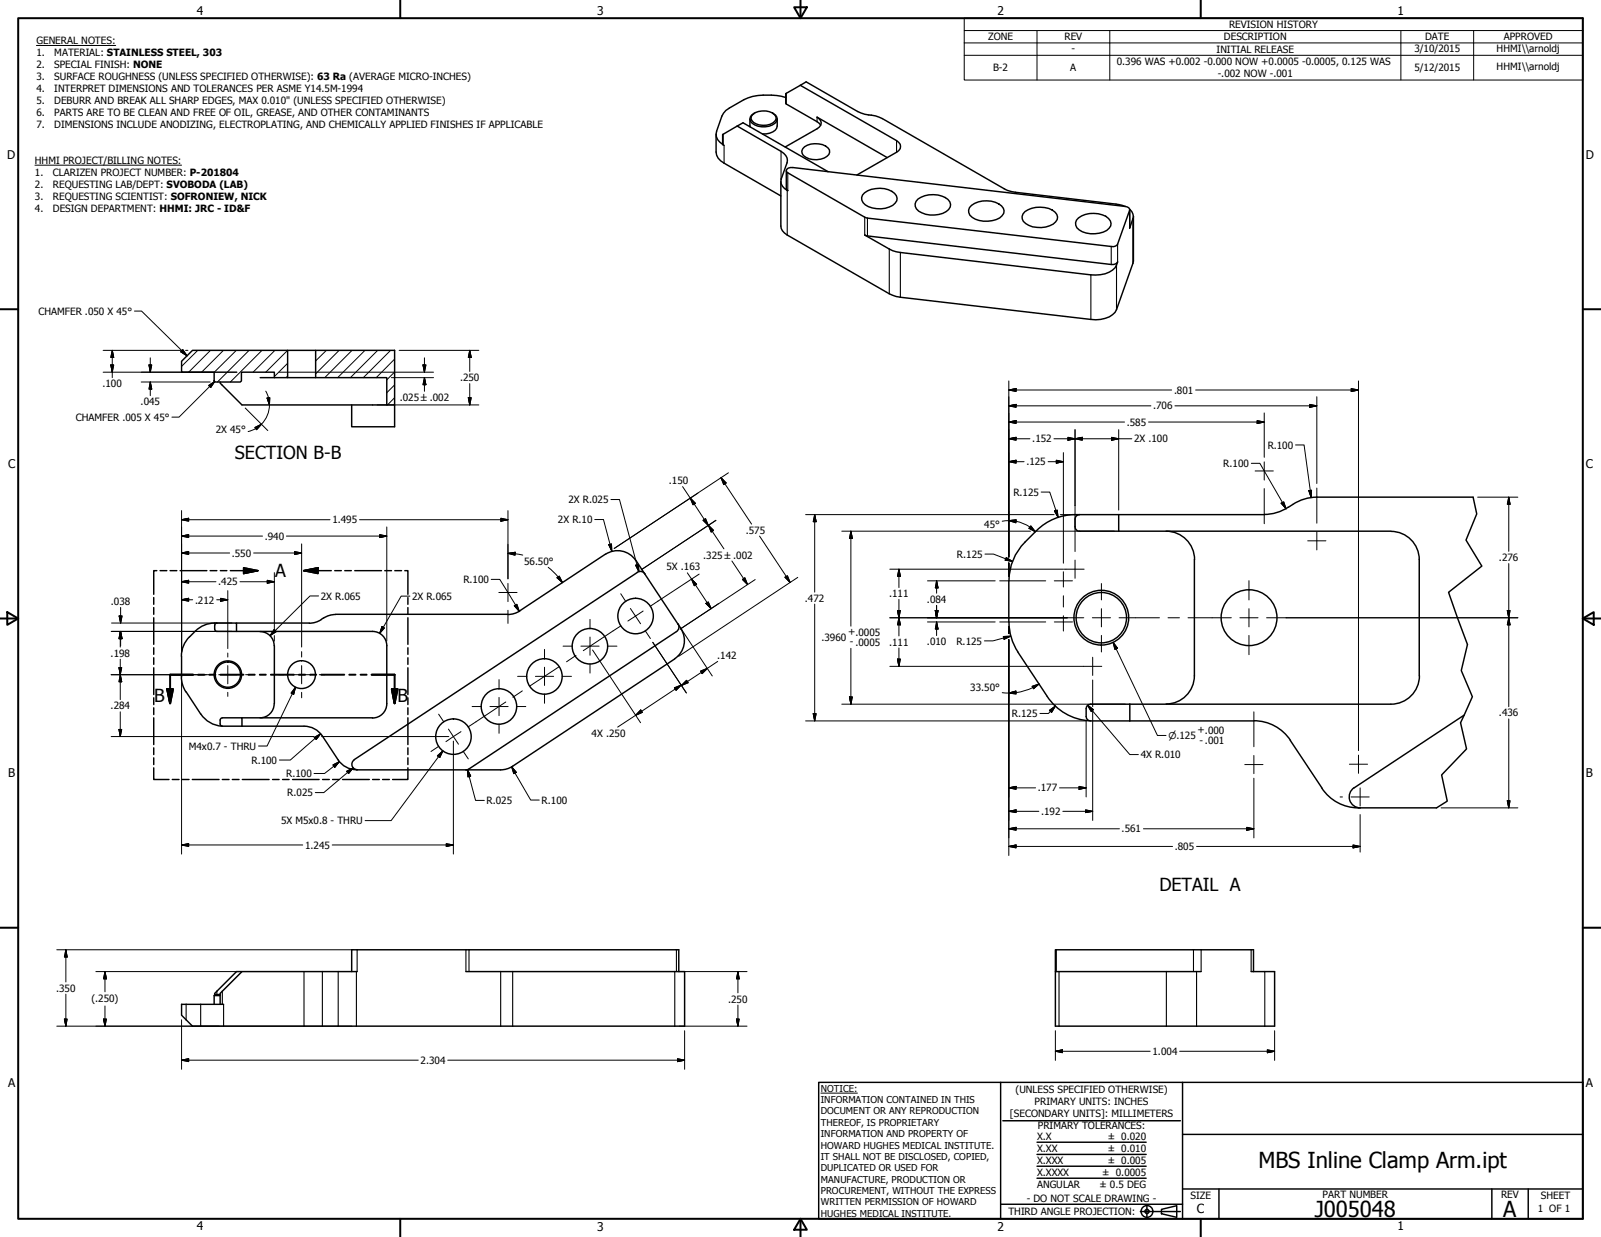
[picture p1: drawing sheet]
<svg xmlns="http://www.w3.org/2000/svg" width="559mm" height="432mm" viewBox="0 0 559 432" stroke-linecap="round" stroke-linejoin="round" font-family="sans-serif">
<!-- layer: Visible (ANSI) -->
<g fill="none" stroke="#000" stroke-width=".51">
<path d="M262.8 39.9a6.3 6.3 0 0 1 7.6 .2 1.68 1.68 0 0 1-.6 2.8 6.1 6.1 0 0 1-7.4-.9l-.3-.7 .2-.7zM263.4 39.4a2.16 2.16 0 0 0-1.6 2.2 2.16 2.16 0 0 0 1.7 2 6.6 6.6 0 0 0 7.5-1.2 2.12 2.12 0 0 0-1.4-3M274.3 34a22.2 22.2 0 0 0-14.6 .8l-6.3 3.7-1.4 2-1.9 5.3a3.9 3.9 0 0 0 2.2 4.7M274.4 36.3l10.8 6.2 1.2 1.2M279.3 29.8l2.1-1.2 17.9 10.3a15 15 0 0 0 6.3 1.5l2.4 1 43.7 25.1 2.7 .6 35.1 4.1 3.2 .9M279.3 29.8l33.6 19.3M279.3 29.8l-4.9 2.8M249.9 53.1a4.6 4.6 0 0 0 2.8 3.9l19.8 11.4M252.4 50.5l.3 .2M257.3 44l2-1.1 29.8 17M257.3 44l15.3 8.8M257.3 44l-4.9 2.9"/>
<path d="M261.7 41.5v2.8M271.3 41.5v2.5a4.3 4.3 0 0 1-5.2 2.7M274.1 51.3l11.1-6.3a2.14 2.14 0 0 0 1.4-2.1 2.14 2.14 0 0 0-1.4-2l24.4 14.1M274.7 56.8l-2 5.7M276.7 58.5l116.1 13.6M280.8 51.2a6.7 6.7 0 0 1 8.7 1.1 2.38 2.38 0 0 1-1.8 2.9 7.2 7.2 0 0 1-7.3-.9 1.93 1.93 0 0 1 .4-3.1zM312.9 53.1l-13.8 8M272.5 78.9a3.9 3.9 0 0 0 2.3 3.1l35.6 20.6 2.4 .9 67.9 8a9.7 9.7 0 0 0 8.5-2.5l6.4-17.9M274.8 66.5h.2M275 60.3l26.8 15.5M301.8 67.3a9 9 0 0 1 10.4 .2 2.47 2.47 0 0 1-.6 4.2 9 9 0 0 1-10.4-1 2.35 2.35 0 0 1 .6-3.4zM302.8 76.1l85.1 9.9"/>
<path d="M320.4 69.5a9.3 9.3 0 0 1 10.5 .2 2.47 2.47 0 0 1-.6 4.2 8.8 8.8 0 0 1-10.5-1 2.45 2.45 0 0 1 .6-3.4zM339.1 71.7a9 9 0 0 1 10.5 .2 2.47 2.47 0 0 1-.7 4.2 9.1 9.1 0 0 1-10.4-1 2.43 2.43 0 0 1 .6-3.4zM357.8 73.9a9.3 9.3 0 0 1 10.4 .1 2.47 2.47 0 0 1-.6 4.2 9.1 9.1 0 0 1-10.4-.9 2.45 2.45 0 0 1 .6-3.4zM376.4 76.1a9 9 0 0 1 10.5 .2 2.47 2.47 0 0 1-.6 4.2 9.1 9.1 0 0 1-10.4-1 2.43 2.43 0 0 1 .5-3.4zM394.3 73.4l-4.2 11.8M394.3 73.1a3.1 3.1 0 0 1 1.1 3.3l-1.1 3.2M301.8 82l8.6 4.9M302.8 82.4l85.1 9.9M314.3 88.1l66.4 7.8M390.1 91.4l-.4 1.1M63.4 126.1l3.8-3.8h33.2v9.5h-4.6v-1.9h-11.5v3.1l-.4 .3h-8.8l-.4-.3v-3.1h-11.3zM76.8 133.3v.4l7.7 7.7h50.5"/>
<path d="M90.8 131.8h5M100.4 131.8h9.8M100.4 122.3h9.8M110.2 122.3h27.5v19.1h-2.7v-9.6h-24.8zM122.7 141.4v7.6h15v-7.6M375.2 179.6h66.1M375.3 179.6a19 19 0 0 0-13.5 5.6l-4.1 4.1M376.7 179.6a1.52 1.52 0 0 0-1.5 1.6v2.7a1.52 1.52 0 0 0 1.5 1.5h108.8M390.5 179.6v5.8M449.6 177.1a15.2 15.2 0 0 1-8.4 2.5M459.6 173.5h54.6M459.6 173.5a16.3 16.3 0 0 0-10 3.6"/>
<path d="M221.9 195.6a7.6 7.6 0 0 0-10.5-2.1l-29.9 19.7M221.9 195.6l14.7 22.2M222.4 199.8l1.5-.3 1.2 .8M222.4 199.8l-98.8 65.4M357.7 189.3a19 19 0 0 0-5.5 13.4M407 185.4a9.9 9.9 0 0 1 9.9 10M416.9 195.3v40.6M485.5 185.5a9.9 9.9 0 0 1 9.9 9.9M495.4 195.3v40.6M75.7 217.5l-.4 .1-.4 .6 .2 1.8 .6 .4h54.3a5 5 0 0 1 5 5v20.2a5 5 0 0 1-5 5h-45.5M75.7 217.5h6.8v2.9M75.7 217.5a9.7 9.7 0 0 0-7.5 2.8"/>
<path d="M82.5 217.5h25.4M112.1 216.3l-1.7 .8-2.5 .5M112.9 215.7l-.8 .5M117.1 214.5l-1.9 .2-2.3 1.1M117.2 214.4h60.1M181.5 213.2l-1.7 .9-2.5 .4M236.6 217.8l1.1 1.6M236.7 217.8l.3 .9a1.91 1.91 0 0 1-.9 1.8l-72.4 47.9-1 .3M237.6 219.4a7.6 7.6 0 0 1-2.1 10.5M352.1 202.8v14.3M352.2 217.1a19 19 0 0 0 3.1 10.5l10.2 15.5a19 19 0 0 0 14.8 8.5M63.3 236.3a9.6 9.6 0 0 0 1.6 5.2l5.1 7.7a9.7 9.7 0 0 0 7.5 4.3"/>
<path d="M63.4 229.1v7.2M68.2 220.3l-2.1 2a9.6 9.6 0 0 0-2.8 6.8M90.8 220.5a4.9 4.9 0 0 1 4.9 4.9l.1 20.2a5 5 0 0 1-5 5M235.5 230l-56.6 37.5-1.7 .8-2.5 .4M416.9 235.9a9.9 9.9 0 0 1-9.9 9.8M495.4 235.9a9.9 9.9 0 0 1-9.9 9.9M84.5 253.5v-2.9h-6.9l-.6 .4-.2 .3 .2 1.8 .6 .4h28.5a7.7 7.7 0 0 1 6.4 3.4l5.5 8.4a7.6 7.6 0 0 0 6.4 3.4M394.3 245.8v5.9M437.7 251.6a15.3 15.3 0 0 1 12.7 6.8M450.3 258.4l11.1 16.8a15.3 15.3 0 0 0 12.7 6.8h27.3M485.5 245.8h-104.9a1.52 1.52 0 0 0-1.5 1.5v2.8a1.52 1.52 0 0 0 1.5 1.6h57M511 249.6l-38.4 25.4"/>
<path d="M123.6 265.2a1.87 1.87 0 0 0-.7 2.1 1.87 1.87 0 0 0 1.8 1.4M124.4 268.7h50.4M472.6 275a3.8 3.8 0 0 0-1.5 4.3 3.8 3.8 0 0 0 3.7 2.7M84.5 339.2l-6.9 6.8M124.7 339.2h-42.2l-6.8 6.8M124.7 331.5h37.9M162.6 339.2h12.2M163.7 331.5h72.4M178.9 339.2h60.1M368.7 331.5h47.9M369.6 339.2h37.5M417.6 339.2h1.6"/>
<path d="M419.2 331.5h17.5M436.7 339.2h8.2M63.4 350.6h14.1M67.2 358.2h171.8M74.7 347.5h2.1M76.8 347.2h-1.7l-.4 .3v3.1M77.6 350.6h.4M368.4 358.2h76.5"/>
<circle cx="221.8" cy="215" r="6.2"/>
<circle cx="384.4" cy="215.6" r="8.8"/>
<circle cx="384.4" cy="215.6" r="9.6"/>
<circle cx="436" cy="215.6" r="9.7"/>
<circle cx="79.5" cy="235.5" r="4.8"/>
<circle cx="79.5" cy="235.5" r="4.4"/>
<circle cx="105.3" cy="235.5" r="4.9"/>
<circle cx="190" cy="236.1" r="6.2"/>
<circle cx="205.9" cy="225.6" r="6.2"/>
<circle cx="158.3" cy="257.1" r="6.2"/>
<circle cx="174.1" cy="246.6" r="6.2"/>
</g>
<!-- layer: Visible Narrow (ANSI) -->
<g fill="none" stroke="#000" stroke-width=".38">
<path d="M274.4 32.6v3.7M252.4 46.9v3.6M252.7 50.7v6.3M272.6 52.8v9.9M285.2 40.9v1.6M312.9 49.1v4M274.8 66.5v15.5M275 60.3v6.2M301.8 75.8v6.2M302.8 76.1v6.3M394.3 73.4v6.2M395.4 76.4v15.5"/>
<path d="M310.4 86.9v15.7M314.3 88.1v15.7M380.7 95.9v15.6M387.9 86v6.3M389.7 92.5v15.6M390.1 85.2v6.2M106.1 339.2v19M112.5 339.2v19M118 339.2v19M124.4 339.2v19M124.7 331.5v7.7M162.6 331.5v7.7"/>
<path d="M163.7 331.5v7.7M174.8 339.2v19M178.9 339.2v19M235.5 339.2v19M236.1 331.5v7.7M368.7 331.5v7.7M369.6 339.2v19M407.1 339.2v19M416.6 331.5v7.7M417.6 339.2v19M419.2 331.5v7.7M436.7 331.5v7.7"/>
<path d="M441.5 339.2v19M65 350.6v5.4M70 350.6v7.6M75.7 346v1.2M77.6 346v4.6M78 350.6v7.6"/>
</g>
<g fill="none" stroke="#000" stroke-width=".51">
<path d="M274.4 32.6l-.1 .1 .1 3.6M249.9 46.9v6.2M252.4 46.9l-.2 .1v3.3l.2 .2M272.6 52.8a3.6 3.6 0 0 1 2.1 4M274.4 59.6v6.2l.6 .7M276.7 58.5a1.59 1.59 0 0 0-2.2 1.4l.5 .4M312.9 49.1a2.18 2.18 0 0 1 1.4 2 2.18 2.18 0 0 1-1.4 2M272.5 63.4v15.5M272.7 62.5a3.3 3.3 0 0 0 2.1 4M301.8 75.8l1 .3M392.8 72.1a1.29 1.29 0 0 1 1.5 1.3M394.3 73.2v6.4"/>
<path d="M395.6 75.5v15.6M301.8 82l1 .4M310.4 86.9l1.1 .6 2.8 .6M389.7 92.5a7.6 7.6 0 0 1-7.2 3.5l-1.8-.1M390.1 91.4a2.08 2.08 0 0 1-2.2 .9M390.1 85.2a1.95 1.95 0 0 1-2.2 .8M124.7 331.5h-2v7.7M162.6 331.5h1.1M174.8 339.2h4.1M236.1 331.5h.8v7.7M239 339.2v19M368.7 331.5h-.3v7.7"/>
<path d="M369.6 339.2h-1.2v19M407.1 339.2h10.5M416.6 331.5h2.6M436.7 331.5h.8v7.7M444.9 339.2v19M63.4 350.6v3.8l3.8 3.8M75.7 346l-.8 .8v.6M77.5 350.6h.1M77.6 346l-.8 .8v3.8"/>
</g>
<!-- layer: Break Line (ANSI) -->
<path d="M514.2 173.5l1.2 5.9-3.7 9.1 5.5 9.1-11.6 9.2 6.6 18.2-2.2 9.1 3.9 9.1-4.1 9.1 2.1 9.1-8.7 9.1 1.9 9.2-3.7 2.3" fill="none" stroke="#000" stroke-width=".51"/>
<!-- layer: Detail Boundary (ANSI) -->
<g fill="none" stroke="#000" stroke-width=".51">
<path d="M54.7 199.2h-1v8.3M55.9 199.2h2.3M59.4 199.2h2.3M62.9 199.2h9.3M73.3 199.2h2.4M76.9 199.2h2.3M80.4 199.2h9.6M85 198.2l5 1-5 1zM106 199.2l5-1v2zM106 199.2h9.6M116.8 199.2h2.3M120.3 199.2h2.3"/>
<path d="M123.8 199.2h9.4M134.3 199.2h2.4M137.8 199.2h2.3M141.3 199.2h1.1v8.3M53.7 208.6v2.3M53.7 212.1v2.3M53.7 215.6v9.3M142.4 208.6v2.3M142.4 212.1v2.3M142.4 215.6v9.3M53.7 226.1v2.3M53.7 229.6v2.3"/>
<path d="M53.7 233.1v9.3M142.4 226.1v2.3M142.4 229.6v2.3M142.4 233.1v9.3M53.7 243.6v2.3M53.7 247.1v2.3M53.7 250.6v9.3M142.4 243.6v2.3M142.4 247.1v2.3M142.4 250.6v9.3M53.7 268v4.1h5.3M53.7 261v2.4"/>
<path d="M53.7 264.5v2.4M60.1 272.1h2.4M63.6 272.1h2.4M67.1 272.1h9.4M77.6 272.1h2.3M81.1 272.1h2.3M84.6 272.1h9.3M95.1 272.1h2.3M98.6 272.1h2.3M102.1 272.1h9.3M112.6 272.1h2.3M116.1 272.1h2.3"/>
<path d="M119.6 272.1h9.3M130 272.1h2.4M133.5 272.1h2.4M142.4 268v4.1h-5.4M142.4 261v2.4M142.4 264.5v2.4"/>
</g>
<path d="M106 199.2l5-1zM106 199.2l5-1v2zM85 200.2l5-1zM85 198.2l5 1-5 1z" fill="#000" stroke="#000" stroke-width=".51"/>
<!-- layer: Section Line (ANSI) -->
<g fill="none" stroke="#000" stroke-width=".7">
<path d="M67.4 235.5h-8v10M69.2 235.5h2.1M73.1 235.5h2.1M77 235.5h8M86.7 235.5h2.2M90.7 235.5h2.1M94.6 235.5h8M104.3 235.5h2.2M108.3 235.5h2.1M112.1 235.5h8M121.9 235.5h2.2M125.9 235.5h2.1"/>
<path d="M129.7 235.5h8v10M58.4 240.5h2l-1 5zM136.8 240.5h1.9l-1 5z"/>
</g>
<path d="M58.4 240.5l1 5zM58.4 240.5h2l-1 5zM136.8 240.5l.9 5zM136.8 240.5h1.9l-1 5z" fill="#000" stroke="#000" stroke-width=".7"/>
<!-- layer: Border (ANSI) -->
<g fill="none" stroke="#000" stroke-width=".7">
<path d="M6.3 6.3h546.1v419.1h-546.1zM139.7 0v6.3M277.2 2.5h4.4l-2.2 3.8zM279.4 0v6.3M419.1 0v6.3M0 107.9h6.3M552.4 107.9h6.4M0 215.9h6.3M2.5 213.7l3.8 2.2-3.8 2.2zM552.4 215.9l3.9-2.2v4.4zM552.4 215.9h6.4M0 323.8h6.3"/>
<path d="M552.4 323.8h6.4M139.7 425.4v6.4M279.4 425.4l2.2 3.9h-4.4zM279.4 425.4v6.4M419.1 425.4v6.4"/>
</g>
<!-- layer: Title (ANSI) -->
<g fill="none" stroke="#000" stroke-width=".51">
<path d="M285.8 377.8h266.6v47.6h-266.6zM349.2 377.8v47.6M412.7 377.8v47.6M350 391.2h62M361.9 398.7h38.1M412.7 396h139.7M361.9 411.3h38.1M361.9 407.1h38.1M361.9 403h38.1M412.7 415h139.7M425.4 415v10.4M520.7 415v10.4"/>
<path d="M533.4 415v10.4M349.2 420.4h63.5M398 422.9h14M400.3 420.6v4.6M405.4 422.1l5.3-1.2v4l-5.3-1.2z"/>
<circle cx="400.3" cy="422.9" r="2.06"/>
<circle cx="400.3" cy="422.9" r=".73"/>
</g>
<path d="M286.5 381.6h12.8" fill="none" stroke="#000" stroke-width=".35"/>
<!-- layer: Hatch (ANSI) -->
<g fill="none" stroke="#000" stroke-width=".35">
<path d="M69 122.3l-5.6 5.6M73.5 122.3l-7.7 7.6M78 122.3l-7.6 7.6M82.5 122.3l-7.8 7.7M86.9 122.3l-11 11M91.4 122.3l-11 11M95.9 122.3l-7.6 7.6M100.4 131.3l-.5 .5M100.4 126.8l-4.6 4.6M100.4 122.3l-7.6 7.6M113.9 122.3l-3.7 3.7M118.4 122.3l-8.2 8.2"/>
<path d="M122.9 122.3l-9.6 9.5M127.4 122.3l-9.5 9.5M131.8 122.3l-9.5 9.5M136.3 122.3l-9.5 9.5M137.7 138.8l-2.4 2.6M137.7 134.4l-2.7 2.7M137.7 129.9l-2.7 2.7M137.7 125.3l-6.4 6.5"/>
</g>
<!-- layer: Symbol (ANSI) -->
<g fill="none" stroke="#000" stroke-width=".35">
<path d="M12.7 15.9h27.7M336.5 10.7v-4.4h215.9v4.4M336.5 15h215.9M336.5 19.3h215.9M361.9 10.7v17.2M387.3 10.7v17.2M488.9 10.7v17.2M514.3 10.7v17.2M552.4 10.7h-215.9v4.3M552.4 10.7v17.2h-215.9v-12.9M12.2 57.7h51.2M46.9 108.6h2.5l15.9 15.6"/>
<path d="M63.8 122l1.5 2.2-2.2-1.4zM72.8 134.6l2.1-1.4-1.4 2.1zM74.9 133.2l-12.4 12.4h-2.5M103.1 239.9l-.6 2.5-.9-.5zM103.1 239.9l-9.9 20.5h-3M152.7 263.8l1.9-1.7-1.1 2.3zM154.6 262.1l-18.1 24.3h-9.1"/>
</g>
<!-- layer: Center Mark (ANSI) -->
<g fill="none" stroke="#000" stroke-width=".35">
<path d="M375.2 176.5v16M438.1 164.4h6.3M441.3 161.2v6.4M441.3 170.6v12.2M459.6 170.4v12.2M372 198.7h6.4M375.2 195.5v6.4M456.4 188.8h6.4M459.6 185.6v6.4M174.1 206.8h6.4M177.3 203.6v6.4M177.3 213v4.6"/>
<path d="M205.9 216.2v3.2M216.7 207.3l1.7 2.6M220 212.4l3.6 5.3M348.9 202.8h16.1M348.9 217.1h16.1M368 202.8h6.3M368 217.1h6.3M384.4 203.7v5.7M384.4 212.5v6.3M435.9 202.7v6.7M435.9 212.5v6.3M71.9 235.5h1.4"/>
<path d="M76.3 235.5h6.4M79.5 228v1.4M79.5 232.3v6.4M85.7 235.5h1.4M97.2 235.5h1.9M102.1 235.5h6.4M105.3 227.5v1.9M105.3 232.3v6.4M111.4 235.5h1.9M174.2 237.2v3.2M180.7 236.1h3.2M186.9 236.1h6.3"/>
<path d="M190.1 226.7v3.2M190.1 232.9v6.4M196.2 236.1h3.3M196.5 225.6h3.3M202.8 225.6h6.3M205.9 222.4v6.3M205.9 231.8v3.1M212.1 225.6h3.2M225.2 220.2l1.8 2.7M378.2 232.6h6.4M381.4 229.4v6.4M384.4 221.8v5.8"/>
<path d="M435.9 221.8v6.7M79.5 241.7v1.4M105.3 241.7v1.9M153.1 249.3l1.8 2.7M156.5 254.5l3.5 5.3M164.8 246.6h3.2M171 246.6h6.4M174.2 243.5v6.3M174.2 252.8v3.2M180.3 246.6h3.2M190.1 242.3v3.2M437.6 248.5v12.2"/>
<path d="M161.7 262.3l1.7 2.6M434.5 266.9h6.3M437.6 263.7v6.4M467.7 278.2h.9M471 266.8h6.3M471.6 278.2h6.3M474.2 263.6v6.3M474.7 275v6.4M474.7 284.4v13"/>
</g>
<!-- layer: Dimension (ANSI) -->
<g fill="none" stroke="#000" stroke-width=".35">
<path d="M36 129.9h46.7M36 122.3h27.8M38.7 127.4h1l-.5 2.5zM39.2 122.3l.5 2.5h-1zM39.2 122.3v9.5M49.3 133.3h24M52 127.4h1l-.5 2.5zM52.5 133.3l.5 2.5h-1zM52.5 124.9v5M52.5 133.3v4.8M64.8 122.3h.8M92.8 136.5l.9 2.3"/>
<path d="M93.2 138.9l1-.1-.2 2.6zM93.7 138.9a9.5 9.5 0 0 1-4.5 10.7M97.3 129.9h54M136.6 131.8h14.7M139.3 122.3h27.8M147.6 127.4h1.1l-.6 2.5zM148.1 131.8l.6 2.5h-1.1zM148.1 124.9v5M148.1 131.8v4.8M163.4 138.8h1.1l-.5 2.6zM164 122.3l.5 2.5h-1.1zM164 122.3v7.4"/>
<path d="M164 133.9v7.5M352.1 136.1l2.5-.5v1.1zM352.1 133v61.4M352.1 136.1h56.8M417.3 136.1h56.9M459.6 138.5v30.3M471.6 135.6l2.6 .5-2.6 .6zM474.2 133v129M85.6 142.4l7.9 7.9M89 149.2l2.2-1.1-1.7 1.9zM89.3 149.6l-2.7 1M131.6 141.4h35.5"/>
<path d="M352.1 153.2l2.5-.5v1zM352.1 147.3l2.5-.5v1zM352.1 141.7l2.5-.5v1zM352.1 153.2h7.4M352.1 147.3h40.4M352.1 141.7h49.6M367.9 153.2h27.1M371.2 158v22.5M372.7 152.7l2.5 .5-2.5 .5zM375.2 153.2l2.6-.5v1zM375.2 150v26.5M388 152.7l2.5 .5-2.5 .5z"/>
<path d="M390.5 150v28.1M400.9 147.3h40.4M410.1 141.7h49.5M438.8 146.8l2.5 .5-2.5 .5zM441.3 144.1v15.5M452.2 155.3h3l2.4 18.4M457.1 141.2l2.5 .5-2.5 .5zM63.4 178.2v49.3M177.3 178.2v23.9M213.2 174.4h3l6.8 25.2M238.3 169.9l8.9 13.5M240.9 173.9l1.8 1.8-.8 .5z"/>
<path d="M251.7 166.8l1.7 1.8-.8 .6zM251.7 166.8l10.6 16.1M254.3 165l-39.9 26.5M281.2 179.6h86.7M284.4 179.6l.5 2.5h-1.1zM284.4 179.6v27.1M352.1 161.2l2.5-.5v1zM352.1 161.2h5.3M363.4 171.8h3l2.9 8.8M365.8 161.2h5.4M368 178.4l1-.3 .3 2.5zM368.7 160.7l2.5 .5-2.5 .5z"/>
<path d="M370.1 179.6h5.1M436.8 161.7h2.9l9.2 15.9M447.2 175.6l.9-.4 .8 2.4zM456.8 171.3l1-.2-.2 2.6zM515.7 173.5h14.1M526.6 173.5l.4 2.5h-.9zM526.6 173.5v19M63.4 187.1l2.4-.5v1zM63.4 193l2.4-.5v1zM63.4 181.4l2.4-.5v1zM63.4 187.1h28.2M63.4 193h16.7"/>
<path d="M63.4 181.4h51.8M88.5 193h16.8M95.8 199.9v20.1M99.9 187.1h35.1M102.8 192.5l2.5 .5-2.5 .5zM105.3 189.9v36M125.5 181.4h51.8M132.5 186.6l2.5 .5-2.5 .5zM135 184v39.8M174.8 180.9l2.5 .5-2.5 .5zM177.3 193.2l2.5-.4v1zM177.3 193.2l5.1 .6"/>
<path d="M191.3 198l2.6 2.3 2.4 3.1M207.6 181.4h3l3 11M212.5 190.1l.9-.2 .2 2.5zM221.9 197.3l.9-.3 .2 2.6zM239.9 200l8.3 12.5M245.4 181.6l.9-.6 .9 2.4zM247.3 183.4l1.7 1.8-.8 .5zM247.3 183.4l5.4 8.2M249.9 181.6l-26.1 17.3 26.1-17.2M255.5 195.8l5.4 8.2M265.1 187.1l10.7 16.2M293.8 185.4h65.9"/>
<path d="M297 185.4l.5 2.6h-1zM297 185.4v33.2M310.6 198.7h60.5M313.8 198.7l.5 2.5h-1.1zM313.8 198.7v6.4M343.8 193.4h3l6.6 2.6M351.2 194.6l2.2 1.4-2.6-.5zM352.1 181.7l2.5-.2v1zM352.1 196.5v4.7M352.1 181.7l2.5 .3M352.1 181.7l-2.3 .2M354.6 182l3.6 1.2 3.2 2.4"/>
<path d="M359.8 183.6l1.6 2-2.2-1.2zM361.4 185.4h9.7M371.3 198.7h.7M371.3 185.4h3.9M375.3 185.4h13.6M526.6 196.7v50M38.9 217.5h42.1M41.6 215h1l-.5 2.5zM42.1 212v5.5M63.4 203.1l2.4-.5v1zM63.4 209.4l2.4-.5v1zM63.4 203.1h12"/>
<path d="M63.4 209.4h3.8M75.6 209.4h3.9M77 208.9l2.5 .5-2.5 .5zM79.5 206.2v20.2M83.8 203.1h12M93.3 202.6l2.5 .5-2.5 .5zM95.7 219.8l.8 .7-2.2 1.4zM111.2 208h-3l-13.9 13.9M133.3 218.7l.9 .5-1.7 1.9zM143.1 208.1h-3.1l-7.5 13M171.4 202.2h3l6.8 11.2M179.5 211.5l.9-.6 .8 2.5z"/>
<path d="M194.4 201.7l.8-.6 1.1 2.3zM237.5 219.1l11.1 16.9M241.4 202.1l1.7 1.9-.8 .5zM244 200.4l-14.4 9.5M246.4 210.6l.8-.5 1 2.4zM259.1 202.2l.9-.5 .9 2.3zM263.6 202.3l-26.2 17.3 13.4-8.9M274 201.5l.8-.5 1 2.3zM278.4 201.5l-41.5 27.6M284.4 210.9v40.8M310.6 215.6h60.5M313.2 213.1h1.1l-.5 2.5z"/>
<path d="M313.8 215.6l.5 2.5h-1.1zM313.8 209.2v12.8M323.7 202.8h23.6M323.7 217.1h23.6M326.5 213.1h.9l-.5 2.5zM326.9 202.8l.5 2.4h-.9zM326.9 217.1l.5 2.5h-.9zM326.9 202.8v4.3M326.9 211.3v4.3M326.9 217.1v4.8M352.1 218.7v2.5M371.3 215.6h1.2"/>
<path d="M448.9 215.6h80.9M526.1 213.1h.9l-.4 2.5zM526.6 215.6l.4 2.5h-.9zM38.8 220.4h42.2M38.8 235.5h33.1M41.5 233h1l-.5 2.5zM42 220.4l.5 2.5h-1zM42 235.5l.5 2.5h-1zM42 220.4v5.5M42 230.1v14.1M42.1 220.4l.5 2.5h-1zM42.1 220.4v5"/>
<path d="M63.4 237.9v60.2M95.8 221.9v1.9M206.8 226.9l16.8 25.4M227.8 224.2l11.8 17.7M237.7 239.1l-22.1 14.7M237.9 239.3l1.7-1.8 .6 .8zM244.5 234.3l2.4-1-1.9 1.8zM250.5 230.9l-12.6 8.4M297 226.3v19.5M310.6 232.6h67.6M313.2 230.1h1.1l-.5 2.5zM313.8 226.2v6.4"/>
<path d="M350.2 222.2l2.5-.1-2.2 1zM352.1 223.3v75.3M352.7 222.1l-6.1 1.6h-3M360.2 239.6l2.4-.8-1.9 1.6zM362.6 238.8l-2.1 1.2M381.4 237.4v9.3M388.5 224.2l1.5 2.1-.9 .4zM388.5 224.2l15.5 32.5h3M38.8 257.1h70.8M41.5 254.6h1l-.5 2.5zM42 248.5v8.6M109.7 257.4l2.2-1.2-1.5 1.9z"/>
<path d="M111.9 256.2l-10.6 9.1h-3.8M112.3 257.1h44.4M158.2 258.7v39.4M223.6 247.8l.6 .9-2.3 1zM235.4 240.1l2.3-1-1.7 1.8zM281.2 251.7h97.8M283.8 249.1h1.1l-.5 2.6zM293.8 245.8h86.4M296.5 243.3h1l-.5 2.5zM349.8 241.8l2.3 .1M352.1 241.9l2.5-.7v1.1zM354.6 241.7l-2.5 .2"/>
<path d="M360.5 240l-2.9 1.1-3 .7M366.3 248l2.1-1.6-1.4 2.3zM368.4 246.4l-2.4 2.6h-3M379.1 251.7v26.5M379.6 246.2l2 1.5-.7 .7zM379.6 246.2l14.7 17.2h3M380.6 245.8h12.1M381.4 247.8v38.6M526.6 251v31M116.2 267l2.2-1.1-1.6 1.9zM118.4 265.9l-5.1 4.1h-3.7M121 269.2l2.3-1.2-1.6 2z"/>
<path d="M123.3 268l-10.3 8.7h-3M163.1 268.6l1.2 2.3-1 .3zM163.1 268.6l2.9 10.8h3M178.6 267.7l1.6 1.9-.9 .5zM178.6 267.7l6.6 11.6h3M352.1 275l2.5-.5v1zM352.1 275h9.3M369.8 275h9.3M376.6 274.5l2.5 .5-2.5 .5zM437.6 271.7v20.8M526.1 279.5h.9l-.4 2.5zM63.4 295l2.4-.5v1z"/>
<path d="M63.4 295h42.3M116 295h42.2M155.8 294.5l2.4 .5-2.4 .5zM352.1 283.2l2.5-.5v1zM352.1 289.3l2.5-.5v1zM352.1 295.5l2.5-.5v1zM352.1 283.2h10.5M352.1 289.3h38.6M352.1 295.5h57.2M371 283.2h10.4M378.9 282.7l2.5 .5-2.5 .5zM399.1 289.3h38.5"/>
<path d="M417.6 295.5h57.1M435.2 288.8l2.4 .5-2.4 .5zM472.2 295l2.5 .5-2.5 .5zM503 282h26.8M19.8 331.5h103.3M23 331.5l.4 2.6h-.9zM23 331.5v11.3M33.5 339.2h49.4M36.6 339.2l.5 2.5h-1zM36.6 339.2v7M237.1 339.2h23.6M257.6 339.2l.4 2.5h-1z"/>
<path d="M257.6 339.2v7.4M19.8 358.2h103M22.5 355.7h.9l-.4 2.5zM23 347v11.2M36.1 355.7h1l-.5 2.5zM36.6 351.2v7M63.4 356v17.3M237.1 358.2h23.6M239 359.8v13.5M257 355.7h1l-.4 2.5zM257.6 350.8v7.4M368.4 359.8v10.3"/>
<path d="M444.9 359.8v10.3M63.4 370.1l2.4-.5v1zM63.4 370.1h82.6M156.3 370.1h82.7M236.5 369.6l2.5 .5-2.5 .5zM368.4 367l2.4-.5v1zM368.4 367h33M411.7 367h33.2M442.3 366.5l2.6 .5-2.6 .5z"/>
</g>
<g fill="#000" stroke="#000" stroke-width=".35">
<path d="M38.7 127.4l.5 2.5zM38.7 127.4h1l-.5 2.5zM39.2 122.3l.5 2.5zM39.2 122.3l.5 2.5h-1zM52 127.4l.5 2.5zM52 127.4h1l-.5 2.5zM52.5 133.3l.5 2.5zM52.5 133.3l.5 2.5h-1zM93.2 138.9l.8 2.5zM93.2 138.9l1-.1-.2 2.6zM147.6 127.4l.5 2.5zM147.6 127.4h1.1l-.6 2.5z"/>
<path d="M148.1 131.8l.6 2.5zM148.1 131.8l.6 2.5h-1.1zM163.4 138.8l.6 2.6zM163.4 138.8h1.1l-.5 2.6zM164 122.3l.5 2.5zM164 122.3l.5 2.5h-1.1zM352.1 136.1l2.5-.5zM352.1 136.1l2.5-.5v1.1zM471.6 136.7l2.6-.6zM471.6 135.6l2.6 .5-2.6 .6zM91.2 148.1l-1.7 1.9zM89 149.2l2.2-1.1-1.7 1.9z"/>
<path d="M352.1 153.2l2.5-.5zM352.1 153.2l2.5-.5v1zM352.1 147.3l2.5-.5zM352.1 147.3l2.5-.5v1zM352.1 141.7l2.5-.5zM352.1 141.7l2.5-.5v1zM372.7 153.7l2.5-.5zM372.7 152.7l2.5 .5-2.5 .5zM375.2 153.2l2.6-.5zM375.2 153.2l2.6-.5v1zM388 153.7l2.5-.5zM388 152.7l2.5 .5-2.5 .5z"/>
<path d="M438.8 147.8l2.5-.5zM438.8 146.8l2.5 .5-2.5 .5zM457.1 142.2l2.5-.5zM457.1 141.2l2.5 .5-2.5 .5zM240.9 173.9l1.8 1.8zM240.9 173.9l1.8 1.8-.8 .5zM251.7 166.8l1.7 1.8zM251.7 166.8l1.7 1.8-.8 .6zM352.1 161.2l2.5-.5zM352.1 161.2l2.5-.5v1zM368 178.4l1.3 2.2zM368 178.4l1-.3 .3 2.5z"/>
<path d="M368.7 161.7l2.5-.5zM368.7 160.7l2.5 .5-2.5 .5zM447.2 175.6l1.7 2zM447.2 175.6l.9-.4 .8 2.4zM456.8 171.3l.8 2.4zM456.8 171.3l1-.2-.2 2.6zM526.6 173.5l.4 2.5zM526.6 173.5l.4 2.5h-.9zM63.4 187.1l2.4-.5zM63.4 187.1l2.4-.5v1zM63.4 193l2.4-.5zM63.4 193l2.4-.5v1z"/>
<path d="M63.4 181.4l2.4-.5zM63.4 181.4l2.4-.5v1zM102.8 193.5l2.5-.5zM102.8 192.5l2.5 .5-2.5 .5zM132.5 187.6l2.5-.5zM132.5 186.6l2.5 .5-2.5 .5zM174.8 181.9l2.5-.5zM174.8 180.9l2.5 .5-2.5 .5zM177.3 193.2l2.5-.4zM177.3 193.2l2.5-.4v1zM212.5 190.1l1.1 2.3zM212.5 190.1l.9-.2 .2 2.5z"/>
<path d="M221.9 197.3l1.1 2.3zM221.9 197.3l.9-.3 .2 2.6zM245.4 181.6l1.8 1.8zM245.4 181.6l.9-.6 .9 2.4zM247.3 183.4l1.7 1.8zM247.3 183.4l1.7 1.8-.8 .5zM284.4 179.6l.5 2.5zM284.4 179.6l.5 2.5h-1.1zM297 185.4l.5 2.6zM297 185.4l.5 2.6h-1zM350.8 195.5l2.6 .5zM351.2 194.6l2.2 1.4-2.6-.5z"/>
<path d="M352.1 181.7l2.5-.2zM352.1 181.7l2.5-.2v1zM359.2 184.4l2.2 1.2zM359.8 183.6l1.6 2-2.2-1.2zM41.6 215l.5 2.5zM41.6 215h1l-.5 2.5zM63.4 203.1l2.4-.5zM63.4 203.1l2.4-.5v1zM63.4 209.4l2.4-.5zM63.4 209.4l2.4-.5v1zM77 209.9l2.5-.5zM77 208.9l2.5 .5-2.5 .5z"/>
<path d="M93.3 203.6l2.5-.5zM93.3 202.6l2.5 .5-2.5 .5zM95.7 219.8l-1.4 2.1zM95.7 219.8l.8 .7-2.2 1.4zM133.3 218.7l-.8 2.4zM133.3 218.7l.9 .5-1.7 1.9zM179.5 211.5l1.7 1.9zM179.5 211.5l.9-.6 .8 2.5zM194.4 201.7l1.9 1.7zM194.4 201.7l.8-.6 1.1 2.3zM241.4 202.1l1.7 1.9zM241.4 202.1l1.7 1.9-.8 .5z"/>
<path d="M246.4 210.6l1.8 1.9zM246.4 210.6l.8-.5 1 2.4zM259.1 202.2l1.8 1.8zM259.1 202.2l.9-.5 .9 2.3zM274 201.5l1.8 1.8zM274 201.5l.8-.5 1 2.3zM313.2 213.1l.6 2.5zM313.2 213.1h1.1l-.5 2.5zM313.8 198.7l.5 2.5zM313.8 198.7l.5 2.5h-1.1zM313.8 215.6l.5 2.5zM313.8 215.6l.5 2.5h-1.1z"/>
<path d="M326.5 213.1l.4 2.5zM326.5 213.1h.9l-.5 2.5zM326.9 202.8l.5 2.4zM326.9 202.8l.5 2.4h-.9zM326.9 217.1l.5 2.5zM326.9 217.1l.5 2.5h-.9zM526.1 213.1l.5 2.5zM526.1 213.1h.9l-.4 2.5zM526.6 215.6l.4 2.5zM526.6 215.6l.4 2.5h-.9zM41.5 233l.5 2.5zM41.5 233h1l-.5 2.5z"/>
<path d="M42 220.4l.5 2.5zM42 220.4l.5 2.5h-1zM42 235.5l.5 2.5zM42 235.5l.5 2.5h-1zM42.1 220.4l.5 2.5zM42.1 220.4l.5 2.5h-1zM239.6 237.5l-1.7 1.8zM237.9 239.3l1.7-1.8 .6 .8zM245 235.1l1.9-1.8zM244.5 234.3l2.4-1-1.9 1.8zM313.2 230.1l.6 2.5zM313.2 230.1h1.1l-.5 2.5z"/>
<path d="M350.5 223.1l2.2-1zM350.2 222.2l2.5-.1-2.2 1zM388.5 224.2l1.5 2.1zM388.5 224.2l1.5 2.1-.9 .4zM41.5 254.6l.5 2.5zM41.5 254.6h1l-.5 2.5zM111.9 256.2l-1.5 1.9zM109.7 257.4l2.2-1.2-1.5 1.9zM223.6 247.8l-1.7 1.9zM223.6 247.8l.6 .9-2.3 1zM236 240.9l1.7-1.8zM235.4 240.1l2.3-1-1.7 1.8z"/>
<path d="M283.8 249.1l.6 2.6zM283.8 249.1h1.1l-.5 2.6zM296.5 243.3l.5 2.5zM296.5 243.3h1l-.5 2.5zM352.1 241.9l2.5-.7zM352.1 241.9l2.5-.7v1.1zM360.7 240.4l1.9-1.6zM360.2 239.6l2.4-.8-1.9 1.6zM368.4 246.4l-1.4 2.3zM366.3 248l2.1-1.6-1.4 2.3zM379.6 246.2l2 1.5zM379.6 246.2l2 1.5-.7 .7z"/>
<path d="M118.4 265.9l-1.6 1.9zM116.2 267l2.2-1.1-1.6 1.9zM123.3 268l-1.6 2zM121 269.2l2.3-1.2-1.6 2zM163.1 268.6l1.2 2.3zM163.1 268.6l1.2 2.3-1 .3zM178.6 267.7l1.6 1.9zM178.6 267.7l1.6 1.9-.9 .5zM352.1 275l2.5-.5zM352.1 275l2.5-.5v1zM376.6 275.5l2.5-.5zM376.6 274.5l2.5 .5-2.5 .5z"/>
<path d="M526.1 279.5l.5 2.5zM526.1 279.5h.9l-.4 2.5zM63.4 295l2.4-.5zM63.4 295l2.4-.5v1zM155.8 295.5l2.4-.5zM155.8 294.5l2.4 .5-2.4 .5zM352.1 283.2l2.5-.5zM352.1 283.2l2.5-.5v1zM352.1 289.3l2.5-.5zM352.1 289.3l2.5-.5v1zM352.1 295.5l2.5-.5zM352.1 295.5l2.5-.5v1z"/>
<path d="M378.9 283.7l2.5-.5zM378.9 282.7l2.5 .5-2.5 .5zM435.2 289.8l2.4-.5zM435.2 288.8l2.4 .5-2.4 .5zM472.2 296l2.5-.5zM472.2 295l2.5 .5-2.5 .5zM23 331.5l.4 2.6zM23 331.5l.4 2.6h-.9zM22.5 355.7l.5 2.5zM22.5 355.7h.9l-.4 2.5zM36.1 355.7l.5 2.5zM36.1 355.7h1l-.5 2.5z"/>
<path d="M36.6 339.2l.5 2.5zM36.6 339.2l.5 2.5h-1zM257 355.7l.6 2.5zM257 355.7h1l-.4 2.5zM257.6 339.2l.4 2.5zM257.6 339.2l.4 2.5h-1zM63.4 370.1l2.4-.5zM63.4 370.1l2.4-.5v1zM236.5 370.6l2.5-.5zM236.5 369.6l2.5 .5-2.5 .5zM368.4 367l2.4-.5zM368.4 367l2.4-.5v1z"/>
<path d="M442.3 367.5l2.6-.5zM442.3 366.5l2.6 .5-2.6 .5z"/>
</g>
<!-- layer: Symbol (ANSI) -->
<path d="M63.1 122.8l2.2 1.4zM63.8 122l1.5 2.2-2.2-1.4zM74.9 133.2l-1.4 2.1zM72.8 134.6l2.1-1.4-1.4 2.1zM103.1 239.9l-.6 2.5zM103.1 239.9l-.6 2.5-.9-.5zM154.6 262.1l-1.1 2.3zM152.7 263.8l1.9-1.7-1.1 2.3z" fill="#000" stroke="#000" stroke-width=".35"/>
<!-- layer: Centerline (ANSI) -->
<g fill="none" stroke="#000" stroke-width=".35">
<path d="M371.2 180.5v16.1M371.2 199.6v5.3M216.7 218.5l-13.1 8.6M224.5 213.3l-5.4 3.5M229.6 209.9l-2.7 1.7M371.2 208v3.9M371.2 214.9v5.4M372.5 215.6h5.8M381.3 215.6h6.3M390.6 215.6h14.1M407.7 215.6h4M414.7 215.6h15.1"/>
<path d="M432.8 215.6h6.3M442.1 215.6h6.8M195.3 232.7l-10.5 6.8M201 228.8l-3.3 2.2M160.9 255.4l-5.3 3.5M176.5 245l-13.1 8.7M182.3 241.2l-3.3 2.2M153.1 260.5l-2.7 1.8"/>
</g>
<g font-size="7.7">
<text x="439.2" y="407.7">MBS Inline Clamp Arm.ipt</text>
<text x="458.9" y="424.8">J005048</text>
<text x="524.7" y="424.7">A</text>
</g>
<g font-size="6.3">
<text x="82" y="160.1">SECTION B-B</text>
<text x="96.1" y="201.5">A</text>
<text x="53.8" y="245.1">B</text>
<text x="138.7" y="245.1">B</text>
<text x="404.7" y="311.1">DETAIL A</text>
</g>
<text font-size="4.4" x="417.8" y="423.5">C</text>
<g font-size="4.2">
<text x="68.7" y="5.3">4</text>
<text x="208.4" y="5.3">3</text>
<text x="348.1" y="5.3">2</text>
<text x="487.8" y="5.3">1</text>
<text x="2.5" y="55.5">D</text>
<text x="553.5" y="55.5">D</text>
<text x="2.8" y="163.4">C</text>
<text x="553.5" y="163.4">C</text>
<text x="2.9" y="271.4">B</text>
<text x="553.5" y="271.4">B</text>
<text x="2.8" y="379.3">A</text>
<text x="553.5" y="379.3">A</text>
<text x="68.7" y="429.5">4</text>
<text x="208.4" y="429.6">3</text>
<text x="348.1" y="429.6">2</text>
<text x="487.8" y="429.5">1</text>
</g>
<g font-size="3.5">
<text x="429" y="9.8">REVISION HISTORY</text>
<text x="12.7" y="15.3">GENERAL NOTES:</text>
<text x="344.9" y="14.1">ZONE</text>
<text x="371.5" y="14.1">REV</text>
<text x="427.2" y="14.1">DESCRIPTION</text>
<text x="497.4" y="14.1">DATE</text>
<text x="524.9" y="14.1">APPROVED</text>
<text x="12.7" y="19.5">1.</text>
<text x="12.7" y="23.7">2.</text>
<text x="18.9" y="19.5">MATERIAL: STAINLESS STEEL, 303</text>
<text x="18.9" y="23.7">SPECIAL FINISH: NONE</text>
<text x="374" y="18.3">-</text>
<text x="389.8" y="22.7">0.396 WAS +0.002 -0.000 NOW +0.0005 -0.0005, 0.125 WAS</text>
<text x="424.6" y="18.4">INITIAL RELEASE</text>
<text x="493.6" y="18.2">3/10/2015</text>
<text x="522.4" y="18.1">HHMI\\arnoldj</text>
<text x="12.7" y="27.8">3.</text>
<text x="18.9" y="27.8">SURFACE ROUGHNESS (UNLESS SPECIFIED OTHERWISE): 63 Ra (AVERAGE MICRO-INCHES)</text>
<text x="346.6" y="25">B-2</text>
<text x="373.6" y="24.9">A</text>
<text x="425.1" y="27.1">-.002 NOW -.001</text>
<text x="493.6" y="24.7">5/12/2015</text>
<text x="522.4" y="24.6">HHMI\\arnoldj</text>
<text x="12.7" y="32">4.</text>
<text x="18.9" y="32">INTERPRET DIMENSIONS AND TOLERANCES PER ASME Y14.5M-1994</text>
<text x="12.7" y="36.2">5.</text>
<text x="12.7" y="40.4">6.</text>
<text x="18.9" y="36.2">DEBURR AND BREAK ALL SHARP EDGES, MAX 0.010&quot; (UNLESS SPECIFIED OTHERWISE)</text>
<text x="18.9" y="40.4">PARTS ARE TO BE CLEAN AND FREE OF OIL, GREASE, AND OTHER CONTAMINANTS</text>
<text x="12.7" y="44.6">7.</text>
<text x="18.9" y="44.6">DIMENSIONS INCLUDE ANODIZING, ELECTROPLATING, AND CHEMICALLY APPLIED FINISHES IF APPLICABLE</text>
<text x="12.2" y="57.1">HHMI PROJECT/BILLING NOTES:</text>
<text x="12.2" y="61.3">1.</text>
<text x="12.2" y="65.5">2.</text>
<text x="18.5" y="61.3">CLARIZEN PROJECT NUMBER: P-201804</text>
<text x="18.5" y="65.5">REQUESTING LAB/DEPT: SVOBODA (LAB)</text>
<text x="12.2" y="69.7">3.</text>
<text x="18.5" y="69.7">REQUESTING SCIENTIST: SOFRONIEW, NICK</text>
<text x="12.2" y="73.9">4.</text>
<text x="18.5" y="73.9">DESIGN DEPARTMENT: HHMI: JRC - ID&amp;F</text>
<text x="13.4" y="109.9">CHAMFER .050 X 45°</text>
<text x="35.8" y="135.2">.100</text>
<text x="160.6" y="133.1">.250</text>
<text x="409.8" y="137.4">.801</text>
<text x="49.1" y="141.5">.045</text>
<text x="139.5" y="140">.025 ±.002</text>
<text x="402.5" y="142.9">.706</text>
<text x="26.5" y="146.9">CHAMFER .005 X 45°</text>
<text x="393.3" y="148.6">.585</text>
<text x="75.3" y="151.3">2X 45°</text>
<text x="360.3" y="154.4">.152</text>
<text x="395.9" y="154.4">2X .100</text>
<text x="442.5" y="156.6">R.100</text>
<text x="358.3" y="162.4">.125</text>
<text x="427" y="163">R.100</text>
<text x="233.5" y="169">.150</text>
<text x="353.7" y="173">R.125</text>
<text x="198.4" y="175.6">2X R.025</text>
<text x="116" y="182.7">1.495</text>
<text x="194.8" y="182.6">2X R.10</text>
<text x="343.5" y="184.4">45°</text>
<text x="92.4" y="188.4">.940</text>
<text x="260.3" y="186.3">.575</text>
<text x="81" y="194.3">.550</text>
<text x="182.9" y="197.2">56.50°</text>
<text x="245.4" y="195">.325 ±.002</text>
<text x="334" y="194.7">R.125</text>
<text x="523.2" y="195.8">.276</text>
<text x="161.7" y="203.5">R.100</text>
<text x="232.6" y="199.1">5X .163</text>
<text x="76.2" y="204.3">.425</text>
<text x="112" y="209.3">2X R.065</text>
<text x="143.8" y="209.4">2X R.065</text>
<text x="310.3" y="208.4">.111</text>
<text x="38.7" y="211.2">.038</text>
<text x="68.1" y="210.7">.212</text>
<text x="280.9" y="210.1">.472</text>
<text x="323.5" y="210.4">.084</text>
<text x="296" y="221.8">+.0005</text>
<text x="286.7" y="223.7">.3960</text>
<text x="296.7" y="225.3">- .0005</text>
<text x="310.4" y="225.4">.111</text>
<text x="323.5" y="225.2">.010</text>
<text x="333.8" y="225">R.125</text>
<text x="38.6" y="229.2">.198</text>
<text x="250.3" y="230.1">.142</text>
<text x="338.6" y="241.3">33.50°</text>
<text x="38.6" y="247.6">.284</text>
<text x="353.2" y="250.3">R.125</text>
<text x="523.2" y="250.1">.436</text>
<text x="206.5" y="257.2">4X .250</text>
<text x="418" y="256">+.000</text>
<text x="65.9" y="261.7">M4x0.7 - THRU</text>
<text x="418.7" y="259.6">- .001</text>
<text x="87.8" y="266.6">R.100</text>
<text x="398.1" y="264.7">4X R.010</text>
<text x="99.9" y="271.3">R.100</text>
<text x="100.3" y="277.9">R.025</text>
<text x="169.8" y="280.7">R.025</text>
<text x="189" y="280.5">R.100</text>
<text x="362.2" y="276.3">.177</text>
<text x="98.1" y="287.7">5X M5x0.8 - THRU</text>
<text x="363.3" y="284.5">.192</text>
<text x="391.5" y="290.6">.561</text>
<text x="106.5" y="296.2">1.245</text>
<text x="410" y="296.7">.805</text>
<text x="19.6" y="346.1">.350</text>
<text x="31.9" y="349.7">(.250)</text>
<text x="254.1" y="349.9">.250</text>
<text x="146.8" y="371.3">2.304</text>
<text x="402.3" y="368.2">1.004</text>
<text x="354.5" y="381.6">(UNLESS SPECIFIED OTHERWISE)</text>
<text x="352.5" y="390">[SECONDARY UNITS]: MILLIMETERS</text>
<text x="361.1" y="385.8">PRIMARY UNITS: INCHES</text>
<text x="362.3" y="394.1">PRIMARY TOLERANCES:</text>
<text x="361.9" y="397.9">X.X</text>
<text x="386.7" y="398">± 0.020</text>
<text x="361.9" y="402.1">X.XX</text>
<text x="361.9" y="406.3">X.XXX</text>
<text x="386.7" y="402.1">± 0.010</text>
<text x="386.7" y="406.3">± 0.005</text>
<text x="361.9" y="410.5">X.XXXX</text>
<text x="384.7" y="410.5">± 0.0005</text>
<text x="358.4" y="419.7">- DO NOT SCALE DRAWING -</text>
<text x="361.9" y="414.6">ANGULAR</text>
<text x="383.8" y="414.7">± 0.5 DEG</text>
<text x="415.5" y="418.4">SIZE</text>
<text x="461.6" y="418.3">PART NUMBER</text>
<text x="523.9" y="418.3">REV</text>
<text x="537.8" y="418.4">SHEET</text>
<text x="352" y="424.2">THIRD ANGLE PROJECTION:</text>
<text x="536.7" y="423.2">1 OF 1</text>
</g>
<g font-size="3.3">
<text x="407.8" y="258">⌀.125</text>
<text x="286.5" y="381.1">NOTICE:</text>
<text x="286.5" y="385">INFORMATION CONTAINED IN THIS</text>
<text x="286.5" y="389">DOCUMENT OR ANY REPRODUCTION</text>
<text x="286.5" y="392.9">THEREOF, IS PROPRIETARY</text>
<text x="286.5" y="396.9">INFORMATION AND PROPERTY OF</text>
<text x="286.5" y="400.9">HOWARD HUGHES MEDICAL INSTITUTE.</text>
<text x="286.5" y="404.9">IT SHALL NOT BE DISCLOSED, COPIED,</text>
<text x="286.5" y="408.9">DUPLICATED OR USED FOR</text>
<text x="286.5" y="412.8">MANUFACTURE, PRODUCTION OR</text>
<text x="286.5" y="416.8">PROCUREMENT, WITHOUT THE EXPRESS</text>
<text x="286.5" y="420.8">WRITTEN PERMISSION OF HOWARD</text>
<text x="286.5" y="424.8">HUGHES MEDICAL INSTITUTE.</text>
</g>
</svg>
